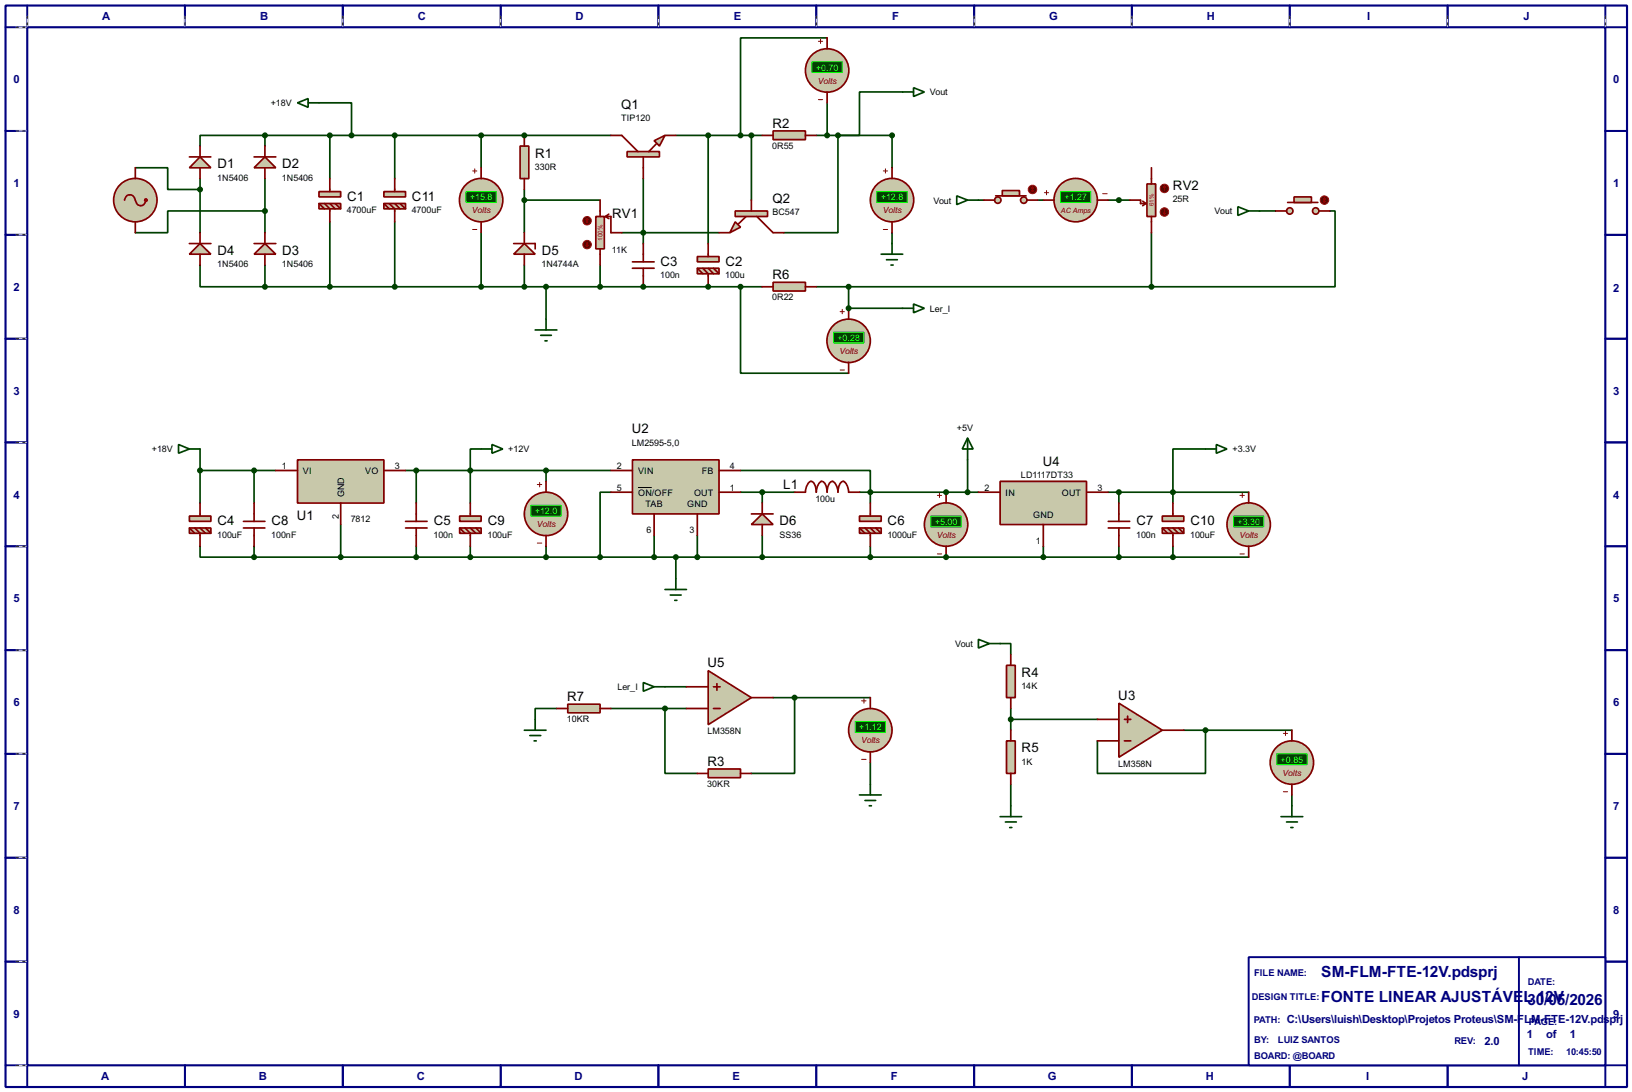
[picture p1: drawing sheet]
<svg xmlns="http://www.w3.org/2000/svg" width="383mm" height="256mm" viewBox="0 0 383 256" stroke-linecap="round" stroke-linejoin="round" font-family="sans-serif">
<path d="M1.3 1.3h381v254h-381zM6.4 6.4h370.8v243.8h-370.8z" fill="none" stroke="#000080" stroke-width=".5"/>
<g fill="none" stroke="#000080" stroke-width=".45">
<path d="M6.4 1.3v5.1h-5.1M43.5 1.3v5.1M80.6 1.3v5.1M117.7 1.3v5.1M154.7 1.3v5.1M191.8 1.3v5.1M228.9 1.3v5.1M266 1.3v5.1M303.1 1.3v5.1M340.2 1.3v5.1M377.2 1.3v5.1h5.1M1.3 30.8h5.1"/>
<path d="M377.2 30.8h5.1M1.3 55.2h5.1M377.2 55.2h5.1M1.3 79.6h5.1M377.2 79.6h5.1M1.3 103.9h5.1M377.2 103.9h5.1M1.3 128.3h5.1M377.2 128.3h5.1M1.3 152.7h5.1M377.2 152.7h5.1M1.3 177.1h5.1"/>
<path d="M377.2 177.1h5.1M1.3 201.5h5.1M377.2 201.5h5.1M1.3 225.9h5.1M377.2 225.9h5.1M1.3 250.2h5.1v5.1M43.5 250.2v5.1M80.6 250.2v5.1M117.7 250.2v5.1M154.7 250.2v5.1M191.8 250.2v5.1M228.9 250.2v5.1"/>
<path d="M266 250.2v5.1M303.1 250.2v5.1M340.2 250.2v5.1M382.3 250.2h-5.1v5.1"/>
</g>
<g fill="none" stroke="#fff" stroke-width=".23">
<path d="M3.9 6.4h2.3M6.4 3.9v2.3M43.5 3.9v2.3M80.6 3.9v2.3M117.7 3.9v2.3M154.7 3.9v2.3M191.8 3.9v2.3M228.9 3.9v2.3M266 3.9v2.3M303.1 3.9v2.3M340.2 3.9v2.3M377.2 3.9v2.3"/>
<path d="M3.9 30.8h2.3M3.9 55.2h2.3M3.9 79.6h2.3M3.9 103.9h2.3M3.9 128.3h2.3M3.9 152.7h2.3M3.9 177.1h2.3M3.9 201.5h2.3M3.9 225.9h2.3M3.9 250.2h2.3"/>
</g>
<g fill="none" stroke="#000" stroke-width=".23" stroke-dasharray=".5 1">
<path d="M3.9 6.4h2.3M6.4 3.9v2.3M43.5 3.9v2.3M80.6 3.9v2.3M117.7 3.9v2.3M154.7 3.9v2.3M191.8 3.9v2.3M228.9 3.9v2.3M266 3.9v2.3M303.1 3.9v2.3M340.2 3.9v2.3M377.2 3.9v2.3"/>
<path d="M3.9 30.8h2.3M3.9 55.2h2.3M3.9 79.6h2.3M3.9 103.9h2.3M3.9 128.3h2.3M3.9 152.7h2.3M3.9 177.1h2.3M3.9 201.5h2.3M3.9 225.9h2.3M3.9 250.2h2.3"/>
</g>
<path d="M293.4 224.8h83.8v25.4h-83.8z" fill="#fff" stroke="#000080" stroke-width=".45"/>
<path d="M356.9 224.8v25.4" fill="none" stroke="#000080" stroke-width=".45"/>
<path d="M151.2 54.7v2.5" fill="none" stroke="#004000" stroke-width=".4"/>
<circle cx="151.2" cy="67.4" r=".2" fill="#004000"/>
<g fill="none" stroke="#004000" stroke-width=".4">
<path d="M31.8 39.4h7.6v5.1h7.6M62.3 31.8h-15.3v2.5M62.3 31.8v2.5M75 24.2h7.6v7.6h-20.3M77.5 31.8v10.2M166.4 31.8v25.4M176.6 31.8v15.2M196.9 31.8v22.9h-12.7M47 42v12.7M62.3 49.6h-22.9v5.1h-7.6M62.3 42v12.7M141 47h-17.8v7.7"/>
<path d="M146.1 54.7h22.9M47 62.3v5.1h15.3v-5.1M123.2 62.3v5.1h28M128.3 67.4v7.6M141 62.3v5.1"/>
</g>
<circle cx="166.4" cy="67.4" r=".2" fill="#004000"/>
<path d="M176.6 31.8h2.5M123.2 44.5v2.5M151.2 67.4h15.2" fill="none" stroke="#004000" stroke-width=".4"/>
<circle cx="123.2" cy="31.8" r=".2" fill="#004000"/>
<g fill="none" stroke="#004000" stroke-width=".4">
<path d="M82.6 31.8h61M92.8 31.8v10.2M113.1 31.8v7.6M158.8 31.8h7.6M212.1 21.6h-10.1v10.2h-5.1h12.7v7.6M77.5 52.1v15.3M92.8 52.1v15.3M113.1 54.7v12.7M151.2 42v12.7M209.6 54.7v2.5M229.9 47h1.3M243.9 47h1.3"/>
<path d="M260.4 47h5.1M270.6 54.7v12.7M296 49.6h3.8M312.5 49.6h1.2v17.8h-43.1M62.3 67.4h60.9M166.4 67.4h12.7M174 67.4v20.3h25.4M191.8 67.4h78.8M47 110.5h17.8M47 105.5v12.7M59.7 110.5v7.7M95.3 110.5h48.3"/>
<path d="M97.8 110.5v7.7M113.1 105.5h-2.6v12.7M128.3 110.5v2.6M143.6 115.6h-2.6v15.3M174 110.5h30.5v5.1M174 115.6h12.7M202 115.6h2.5M204.5 115.6v2.6M47 128.3v2.6h12.7M59.7 128.3v2.6M80.1 123.2v7.7M97.8 128.3v2.6"/>
<path d="M110.5 128.3v2.6M128.3 128.3v2.6M153.7 125.8v5.1h-94M163.9 125.8v5.1h58.4M204.5 128.3v2.6"/>
</g>
<circle cx="222.3" cy="130.9" r=".2" fill="#004000"/>
<path d="M204.5 115.6h17.8" fill="none" stroke="#004000" stroke-width=".4"/>
<circle cx="222.3" cy="115.6" r=".2" fill="#004000"/>
<path d="M199.4 67.4v5M179.1 115.6v2.6M153.7 130.9h10.2M158.8 130.9v5M179.1 125.8v5.1" fill="none" stroke="#004000" stroke-width=".4"/>
<circle cx="199.4" cy="72.4" r=".2" fill="#004000"/>
<g fill="none" stroke="#004000" stroke-width=".4">
<path d="M194.4 8.9h-20.4v22.9M166.4 31.8h10.2M191.8 31.8h5.1M194.4 24.2v7.6M199.4 72.4h12.7M222.3 115.6h7.6M227.4 108v7.6M260.4 115.6h33M262.9 115.6v2.6M283.3 105.5h-7.7v12.7M222.3 130.9h71.1M245.2 128.3v2.6"/>
<path d="M262.9 128.3v2.6M275.6 128.3v2.6M235 151.2h2.5v2.5M130.9 166.4h-5.1v2.6M143.6 166.4h17.7M156.3 166.4v15.3h7.6M156.3 161.3h5M181.7 163.9h22.8M186.7 163.9v17.8h-10.1M204.5 179.1v5.1M237.5 166.4v5.1M237.5 169h20.4"/>
<path d="M278.2 171.5h25.4M283.3 171.5v10.2h-25.4v-7.7M237.5 184.2v5.1M303.6 186.7v2.6"/>
</g>
<g fill="#c8c8aa" stroke="#800000" stroke-width=".4">
<path d="M75 45h5.1v1.3h-5.1z"/>
<path d="M75 47.8h5.1v1.3h-5.1z"/>
</g>
<path d="M75 47.8l1.3 1.3M76.3 47.8l1.2 1.3v3M77.5 42v3M77.5 47.8l1.3 1.3M78.8 47.8l1.3 1.3" fill="none" stroke="#800000" stroke-width=".4"/>
<g fill="#004000" stroke="#004000" stroke-width=".4">
<circle cx="123.2" cy="67.4" r=".5"/>
<circle cx="123.2" cy="47" r=".5"/>
</g>
<g fill="#c8c8aa" stroke="#800000" stroke-width=".4">
<path d="M163.9 60.3h5.1v1.2h-5.1z"/>
<path d="M163.9 63h5.1v1.3h-5.1z"/>
</g>
<path d="M151.2 57.2v4.3M166.4 57.2v3.1M148.6 63h5.1M148.6 61.5h5.1M151.2 63v4.4M163.9 63l1.3 1.3M165.2 63l1.2 1.3v3.1M166.4 63l1.3 1.3M167.7 63l1.3 1.3" fill="none" stroke="#800000" stroke-width=".4"/>
<g fill="#004000" stroke="#004000" stroke-width=".4">
<circle cx="151.1" cy="54.7" r=".5"/>
<circle cx="151.1" cy="67.4" r=".5"/>
</g>
<circle cx="31.8" cy="47" r="5.1" fill="#c8c8aa" stroke="#800000" stroke-width=".4"/>
<g fill="#c8c8aa">
<circle cx="33.8" cy="48.1" r=".5"/>
<circle cx="33.3" cy="48.3" r=".5"/>
<circle cx="32.8" cy="48.3" r=".5"/>
<circle cx="32.3" cy="48.1" r=".5"/>
<circle cx="31.8" cy="47" r=".5"/>
<circle cx="31.2" cy="46" r=".5"/>
<circle cx="30.7" cy="45.8" r=".5"/>
<circle cx="30.2" cy="45.8" r=".5"/>
<circle cx="29.7" cy="46" r=".5"/>
<circle cx="29.2" cy="47" r=".5"/>
</g>
<path d="M31.8 47a1.25 1.25 0 0 0 1.3 1.3 1.25 1.25 0 0 0 1.2-1.3" fill="none" stroke="#800000" stroke-width=".4"/>
<circle cx="34.3" cy="47" r=".5" fill="#f00"/>
<g fill="#c8c8aa">
<circle cx="29.7" cy="46" r=".5"/>
<circle cx="30.2" cy="45.8" r=".5"/>
<circle cx="30.7" cy="45.8" r=".5"/>
</g>
<path d="M31.8 39.4v2.6M29.3 47a1.28 1.28 0 0 1 1.2-1.3 1.28 1.28 0 0 1 1.3 1.3M31.8 52.1v2.6" fill="none" stroke="#800000" stroke-width=".4"/>
<path d="M125.8 77.5h5.1M127.1 78.8h2.5M128.3 75v2.5M128.1 80.1h.5" fill="none" stroke="#004000" stroke-width=".4"/>
<circle cx="128.3" cy="67.4" r=".5" fill="#004000" stroke="#004000" stroke-width=".4"/>
<circle cx="209.6" cy="47" r="5.1" fill="#c8c8aa" stroke="#800000" stroke-width=".4"/>
<path d="M208.1 39.7v1M207.6 40.2h1M207.6 53.9h1" fill="none" stroke="#800000" stroke-width=".23"/>
<path d="M206 45h7.2v2.6h-7.2z" fill="#004000" stroke="#0f0" stroke-width=".23"/>
<path d="M209.6 39.4v2.6M209.6 52.1v2.6" fill="none" stroke="#800000" stroke-width=".4"/>
<path d="M140 50.9h2v7.6h-2z" fill="#c8c8aa" stroke="#800000" stroke-width=".4"/>
<path d="M141 47v3.9M141 58.5v3.8M142.3 50.9l.8 .5M142.3 50.9h1.3v3.8h2.5M143.1 50.3l-.8 .6" fill="none" stroke="#800000" stroke-width=".4"/>
<circle cx="137.9" cy="51.9" r="1" fill="#400000" stroke="#f00" stroke-width=".23"/>
<path d="M138 51.4l-.3 .2M138 51.4l.2 .2M138 51.4v1" fill="none" stroke="#f00" stroke-width=".23"/>
<circle cx="137.9" cy="57.5" r="1" fill="#400000" stroke="#f00" stroke-width=".23"/>
<path d="M137.7 57.7l.3 .3M138 57v1M138.2 57.7l-.2 .3" fill="none" stroke="#f00" stroke-width=".23"/>
<g fill="#004000" stroke="#004000" stroke-width=".4">
<circle cx="141" cy="67.4" r=".5"/>
<circle cx="196.9" cy="31.8" r=".5"/>
</g>
<path d="M47 36.9l2.6 2.5h-5.1z" fill="#c8c8aa" stroke="#800000" stroke-width=".4"/>
<path d="M44.5 36.9h5.1M47 34.3v2.6M47 39.4v2.6" fill="none" stroke="#800000" stroke-width=".4"/>
<circle cx="47" cy="44.5" r=".5" fill="#004000" stroke="#004000" stroke-width=".4"/>
<path d="M62.3 36.9l2.5 2.5h-5.1z" fill="#c8c8aa" stroke="#800000" stroke-width=".4"/>
<path d="M59.7 36.9h5.1M62.3 34.3v2.6M62.3 39.4v2.6" fill="none" stroke="#800000" stroke-width=".4"/>
<path d="M59.7 59.7l2.6-2.5 2.5 2.5z" fill="#c8c8aa" stroke="#800000" stroke-width=".4"/>
<path d="M59.7 57.2h5.1M62.3 54.7v2.5M62.3 59.7v2.6" fill="none" stroke="#800000" stroke-width=".4"/>
<path d="M47 57.2l2.6 2.5h-5.1z" fill="#c8c8aa" stroke="#800000" stroke-width=".4"/>
<path d="M44.5 57.2h5.1M47 54.7v2.5M47 59.7v2.6" fill="none" stroke="#800000" stroke-width=".4"/>
<g fill="#004000" stroke="#004000" stroke-width=".4">
<circle cx="62.2" cy="67.4" r=".5"/>
<circle cx="62.2" cy="49.6" r=".5"/>
<circle cx="62.2" cy="31.8" r=".5"/>
</g>
<path d="M123.2 57.2l2.6 2.5h-5.1z" fill="#c8c8aa" stroke="#800000" stroke-width=".4"/>
<path d="M120.7 57.2h5.1v1.3M123.2 54.7v2.5M123.2 59.7v2.6" fill="none" stroke="#800000" stroke-width=".4"/>
<path d="M172.8 52.1l1.2 1.3-2.5 1.3z" fill="#c8c8aa" stroke="#800000" stroke-width=".4"/>
<path d="M172.8 49.6h7.6v1.3h-7.6z" fill="#c8c8aa" stroke="#800000" stroke-width=".4"/>
<path d="M169 54.7h2.5M175.3 50.9l-1.8 1.7M176.6 47v2.6M177.9 50.9l3.8 3.8h2.5" fill="none" stroke="#800000" stroke-width=".4"/>
<g fill="#004000" stroke="#004000" stroke-width=".4">
<circle cx="176.5" cy="31.8" r=".5"/>
<circle cx="166.4" cy="31.8" r=".5"/>
<circle cx="77.5" cy="31.8" r=".5"/>
<circle cx="82.6" cy="31.8" r=".5"/>
<circle cx="166.4" cy="67.4" r=".5"/>
</g>
<path d="M69.9 24.2l2.5-1v2zM72.4 24.2h2.6" fill="none" stroke="#004000" stroke-width=".4"/>
<path d="M181.7 30.8h7.6v2h-7.6z" fill="#c8c8aa" stroke="#800000" stroke-width=".4"/>
<path d="M179.1 31.8h2.6M189.3 31.8h2.5" fill="none" stroke="#800000" stroke-width=".4"/>
<path d="M122.2 34.3h2.1v7.7h-2.1z" fill="#c8c8aa" stroke="#800000" stroke-width=".4"/>
<path d="M123.2 31.8v2.5M123.2 42v2.5" fill="none" stroke="#800000" stroke-width=".4"/>
<g fill="#004000" stroke="#004000" stroke-width=".4">
<circle cx="123.2" cy="31.8" r=".5"/>
<circle cx="77.5" cy="67.4" r=".5"/>
</g>
<path d="M212.1 21.6h2.6M214.7 20.6l2.5 1-2.5 1.1z" fill="none" stroke="#004000" stroke-width=".4"/>
<circle cx="128.3" cy="120.7" r="5.1" fill="#c8c8aa" stroke="#800000" stroke-width=".4"/>
<path d="M126.3 113.8h1M126.8 113.3v1.1M126.3 127.6h1" fill="none" stroke="#800000" stroke-width=".23"/>
<path d="M124.8 118.7h7.1v2.5h-7.1z" fill="#004000" stroke="#0f0" stroke-width=".23"/>
<path d="M128.3 113.1v2.5M128.3 125.8v2.5" fill="none" stroke="#800000" stroke-width=".4"/>
<g fill="#004000" stroke="#004000" stroke-width=".4">
<circle cx="59.7" cy="110.5" r=".5"/>
<circle cx="47" cy="110.5" r=".5"/>
<circle cx="80" cy="130.9" r=".5"/>
</g>
<g fill="#c8c8aa" stroke="#800000" stroke-width=".4">
<path d="M44.5 121.2h5.1v1.3h-5.1z"/>
<path d="M44.5 124h5.1v1.3h-5.1z"/>
</g>
<g fill="none" stroke="#800000" stroke-width=".4">
<path d="M47 118.2v3M59.7 118.2v4.3M97.8 118.2v4.3M44.5 124l1.3 1.3M45.8 124l1.2 1.3v3M47 124l1.3 1.3M48.3 124l1.3 1.3M57.2 124h5.1M57.2 122.5h5.1M59.7 124v4.3M95.3 124h5.1M95.3 122.5h5.1"/>
<path d="M97.8 124v4.3"/>
</g>
<circle cx="97.8" cy="110.5" r=".5" fill="#004000" stroke="#004000" stroke-width=".4"/>
<path d="M42 104.4l2.5 1.1-2.5 1zM44.5 105.5h2.5M113.1 105.5h2.5M115.6 104.4l2.6 1.1-2.6 1z" fill="none" stroke="#004000" stroke-width=".4"/>
<g fill="#c8c8aa" stroke="#800000" stroke-width=".4">
<path d="M108 121.2h5.1v1.3h-5.1z"/>
<path d="M108 124h5.1v1.3h-5.1z"/>
</g>
<path d="M110.5 118.2v3M108 124l1.3 1.3M109.3 124l1.2 1.3v3M110.5 124l1.3 1.3M111.8 124l1.3 1.3" fill="none" stroke="#800000" stroke-width=".4"/>
<g fill="#004000" stroke="#004000" stroke-width=".4">
<circle cx="59.7" cy="130.9" r=".5"/>
<circle cx="97.8" cy="130.9" r=".5"/>
<circle cx="110.5" cy="110.5" r=".5"/>
<circle cx="110.5" cy="130.9" r=".5"/>
</g>
<path d="M269.5 43.2h2.1v7.7h-2.1z" fill="#c8c8aa" stroke="#800000" stroke-width=".4"/>
<path d="M270.6 39.4v3.8M265.5 47h2.5v.8h1.3M268.5 47.3l.8 .5M269.3 47.8l-.8 .5M270.6 50.9v3.8" fill="none" stroke="#800000" stroke-width=".4"/>
<circle cx="273.6" cy="49.8" r="1" fill="#400000" stroke="#f00" stroke-width=".23"/>
<path d="M273.4 50.1l.2 .2M273.6 49.3v1M273.9 50.1l-.3 .2" fill="none" stroke="#f00" stroke-width=".23"/>
<circle cx="273.6" cy="44.3" r="1" fill="#400000" stroke="#f00" stroke-width=".23"/>
<path d="M273.6 43.7l.3 .3M273.6 43.7l-.2 .3M273.6 43.7v1.1" fill="none" stroke="#f00" stroke-width=".23"/>
<circle cx="252.7" cy="47" r="5.1" fill="#c8c8aa" stroke="#800000" stroke-width=".4"/>
<path d="M245.4 45.3h1M245.9 44.8v1M259.1 45.5h1.1" fill="none" stroke="#800000" stroke-width=".23"/>
<path d="M249.2 45h7.1v2.6h-7.1z" fill="#004000" stroke="#0f0" stroke-width=".23"/>
<path d="M245.2 47h2.5M257.9 47h2.5" fill="none" stroke="#800000" stroke-width=".4"/>
<path d="M224.8 46l2.6 1-2.6 1.1zM227.4 47h2.5M290.9 48.6l2.5 1-2.5 1zM293.4 49.6h2.6" fill="none" stroke="#004000" stroke-width=".4"/>
<g fill="#c8c8aa" stroke="#800000" stroke-width=".4">
<circle cx="309.1" cy="49.6" r=".75"/>
<circle cx="303" cy="49.6" r=".75"/>
</g>
<path d="M302.6 47.6h7.1" fill="none" stroke="#800000" stroke-width=".4"/>
<path d="M304.1 46.3h4.1v1.3h-4.1z" fill="#c8c8aa" stroke="#800000" stroke-width=".4"/>
<path d="M299.8 49.6h2.5M309.9 49.6h2.6" fill="none" stroke="#800000" stroke-width=".4"/>
<circle cx="311.2" cy="47" r="1" fill="#400000" stroke="#f00" stroke-width=".23"/>
<path d="M311 47.3l.2 .3M311.2 46.5v1.1M311.2 46.5l-.2 .3M311.2 46.5l.3 .3M311.5 47.3l-.3 .3" fill="none" stroke="#f00" stroke-width=".23"/>
<path d="M153.7 33.1l2.6-1.3-1.3 2.5z" fill="#c8c8aa" stroke="#800000" stroke-width=".4"/>
<path d="M147.4 35.6h7.6v1.3h-7.6z" fill="#c8c8aa" stroke="#800000" stroke-width=".4"/>
<path d="M143.6 31.8h2.5l3.8 3.8M151.2 36.9v5.1M154.2 33.8l-1.7 1.8M156.3 31.8h2.5" fill="none" stroke="#800000" stroke-width=".4"/>
<g fill="#c8c8aa" stroke="#800000" stroke-width=".4">
<circle cx="240.5" cy="47" r=".75"/>
<circle cx="234.4" cy="47" r=".75"/>
</g>
<path d="M234 46h7.1" fill="none" stroke="#800000" stroke-width=".4"/>
<path d="M235.5 44.8h4.1v1.2h-4.1z" fill="#c8c8aa" stroke="#800000" stroke-width=".4"/>
<path d="M231.2 47h2.5M241.4 47h2.5" fill="none" stroke="#800000" stroke-width=".4"/>
<circle cx="242.6" cy="44.5" r="1" fill="#400000" stroke="#f00" stroke-width=".23"/>
<path d="M242.4 44.8l.2 .2M242.6 44v1M242.6 44l-.2 .3M242.6 44l.3 .3M242.9 44.8l-.3 .2" fill="none" stroke="#f00" stroke-width=".23"/>
<path d="M181.7 66.3h7.6v2.1h-7.6z" fill="#c8c8aa" stroke="#800000" stroke-width=".4"/>
<path d="M179.1 67.4h2.6M189.3 67.4h2.5" fill="none" stroke="#800000" stroke-width=".4"/>
<circle cx="199.4" cy="80.1" r="5.1" fill="#c8c8aa" stroke="#800000" stroke-width=".4"/>
<path d="M197.4 73.2h1M197.9 72.7v1M197.4 86.9h1" fill="none" stroke="#800000" stroke-width=".23"/>
<path d="M195.9 78h7.1v2.6h-7.1z" fill="#004000" stroke="#0f0" stroke-width=".23"/>
<path d="M199.4 72.4v2.6M199.4 85.1v2.6" fill="none" stroke="#800000" stroke-width=".4"/>
<g fill="#004000" stroke="#004000" stroke-width=".4">
<circle cx="174" cy="67.4" r=".5"/>
<circle cx="262.9" cy="47" r=".5"/>
<circle cx="209.6" cy="31.8" r=".5"/>
<circle cx="199.4" cy="67.4" r=".5"/>
<circle cx="270.5" cy="67.4" r=".5"/>
</g>
<path d="M207.1 59.7h5M209.6 57.2v2.5M208.3 61h2.6M209.4 62.3h.5" fill="none" stroke="#004000" stroke-width=".4"/>
<circle cx="113" cy="47" r="5.1" fill="#c8c8aa" stroke="#800000" stroke-width=".4"/>
<path d="M111.6 39.7v1M111.1 40.2h1M111.1 53.9h1" fill="none" stroke="#800000" stroke-width=".23"/>
<path d="M109.5 45h7.1v2.6h-7.1z" fill="#004000" stroke="#0f0" stroke-width=".23"/>
<path d="M113.1 39.4v2.6M113.1 52.1v2.6" fill="none" stroke="#800000" stroke-width=".4"/>
<g fill="#004000" stroke="#004000" stroke-width=".4">
<circle cx="113" cy="31.8" r=".5"/>
<circle cx="113" cy="67.4" r=".5"/>
</g>
<g fill="#c8c8aa" stroke="#800000" stroke-width=".4">
<path d="M90.2 45h5.1v1.3h-5.1z"/>
<path d="M90.2 47.8h5.1v1.3h-5.1z"/>
</g>
<path d="M90.2 47.8l1.3 1.3M91.5 47.8l1.3 1.3v3M92.8 42v3M92.8 47.8l1.2 1.3M94 47.8l1.3 1.3" fill="none" stroke="#800000" stroke-width=".4"/>
<g fill="#004000" stroke="#004000" stroke-width=".4">
<circle cx="92.7" cy="31.8" r=".5"/>
<circle cx="92.7" cy="67.4" r=".5"/>
</g>
<path d="M69.9 108h20.3v10.2h-20.3z" fill="#c8c8aa" stroke="#800000" stroke-width=".4"/>
<path d="M64.8 110.5h5.1M80.1 118.2v5M90.2 110.5h5.1" fill="none" stroke="#800000" stroke-width=".4"/>
<path d="M148.6 108h20.4v12.7h-20.4z" fill="#c8c8aa" stroke="#800000" stroke-width=".4"/>
<path d="M143.6 110.5h5M143.6 115.6h5M169 110.5h5M169 115.6h5M186.7 115.6h2.6a2.67 2.67 0 0 1 1.3-2.5 2.35 2.35 0 0 1 1.2 2.5l.2-1.2a1.82 1.82 0 0 1 1.1-1.3 2.31 2.31 0 0 1 1.3 2.5v-.6a2.08 2.08 0 0 1 1.2-1.9 2.76 2.76 0 0 1 1.3 2.5v-.6a2.08 2.08 0 0 1 1.3-1.9 2.75 2.75 0 0 1 1.2 2.5h2.6M153.7 120.7v5.1M163.9 120.7v5.1" fill="none" stroke="#800000" stroke-width=".4"/>
<path d="M149.9 114.5h3.3" fill="none" stroke="#000" stroke-width=".23"/>
<g fill="#004000" stroke="#004000" stroke-width=".4">
<circle cx="128.3" cy="110.5" r=".5"/>
<circle cx="153.7" cy="130.9" r=".5"/>
<circle cx="141" cy="130.9" r=".5"/>
<circle cx="128.3" cy="130.9" r=".5"/>
<circle cx="163.8" cy="130.9" r=".5"/>
<circle cx="179.1" cy="115.6" r=".5"/>
</g>
<g fill="#c8c8aa" stroke="#800000" stroke-width=".4">
<path d="M202 121.2h5.1v1.3h-5.1z"/>
<path d="M202 124h5.1v1.3h-5.1z"/>
</g>
<path d="M204.5 118.2v3M202 124l1.3 1.3M203.3 124l1.2 1.3v3M204.5 124l1.3 1.3M205.8 124l1.3 1.3" fill="none" stroke="#800000" stroke-width=".4"/>
<g fill="#004000" stroke="#004000" stroke-width=".4">
<circle cx="179.1" cy="130.9" r=".5"/>
<circle cx="204.5" cy="115.6" r=".5"/>
</g>
<circle cx="222.3" cy="123.2" r="5.1" fill="#c8c8aa" stroke="#800000" stroke-width=".4"/>
<path d="M220.3 116.4h1M220.8 115.9v1M220.3 130.1h1" fill="none" stroke="#800000" stroke-width=".23"/>
<path d="M218.7 121.2h7.2v2.6h-7.2z" fill="#004000" stroke="#0f0" stroke-width=".23"/>
<path d="M222.3 115.6v2.6M222.3 128.3v2.6" fill="none" stroke="#800000" stroke-width=".4"/>
<g fill="#004000" stroke="#004000" stroke-width=".4">
<circle cx="204.5" cy="130.9" r=".5"/>
<circle cx="222.3" cy="130.9" r=".5"/>
<circle cx="222.3" cy="115.6" r=".5"/>
<circle cx="158.8" cy="130.9" r=".5"/>
</g>
<path d="M156.3 138.5h5M157.5 139.8h2.6M158.8 135.9v2.6M158.6 141h.5" fill="none" stroke="#004000" stroke-width=".4"/>
<path d="M176.6 123.2l2.5-2.5 2.6 2.5z" fill="#c8c8aa" stroke="#800000" stroke-width=".4"/>
<path d="M179.1 118.2v2.5M176.6 120.7h5.1M179.1 123.2v2.6" fill="none" stroke="#800000" stroke-width=".4"/>
<path d="M212.1 72.4h2.6M214.7 71.4l2.5 1-2.5 1.1z" fill="none" stroke="#004000" stroke-width=".4"/>
<circle cx="199.4" cy="72.4" r=".5" fill="#004000" stroke="#004000" stroke-width=".4"/>
<path d="M235 113.1h20.3v10.1h-20.3z" fill="#c8c8aa" stroke="#800000" stroke-width=".4"/>
<path d="M229.9 115.6h5.1M255.3 115.6h5.1M262.9 118.2v4.3M245.2 123.2v5.1M260.4 124h5.1M260.4 122.5h5.1M262.9 124v4.3" fill="none" stroke="#800000" stroke-width=".4"/>
<g fill="#c8c8aa" stroke="#800000" stroke-width=".4">
<path d="M273.1 121.2h5.1v1.3h-5.1z"/>
<path d="M273.1 124h5.1v1.3h-5.1z"/>
</g>
<path d="M275.6 118.2v3M273.1 124l1.3 1.3M274.4 124l1.2 1.3v3M275.6 124l1.3 1.3M276.9 124l1.3 1.3" fill="none" stroke="#800000" stroke-width=".4"/>
<g fill="#004000" stroke="#004000" stroke-width=".4">
<circle cx="262.9" cy="115.6" r=".5"/>
<circle cx="245.1" cy="130.9" r=".5"/>
<circle cx="262.9" cy="130.9" r=".5"/>
</g>
<circle cx="293.4" cy="123.2" r="5.1" fill="#c8c8aa" stroke="#800000" stroke-width=".4"/>
<path d="M291.4 116.4h1M291.9 115.9v1M291.4 130.1h1" fill="none" stroke="#800000" stroke-width=".23"/>
<path d="M289.9 121.2h7.1v2.6h-7.1z" fill="#004000" stroke="#0f0" stroke-width=".23"/>
<path d="M293.4 115.6v2.6M293.4 128.3v2.6" fill="none" stroke="#800000" stroke-width=".4"/>
<g fill="#004000" stroke="#004000" stroke-width=".4">
<circle cx="275.6" cy="115.6" r=".5"/>
<circle cx="275.6" cy="130.9" r=".5"/>
</g>
<path d="M283.3 105.5h2.5M285.8 104.4l2.5 1.1-2.5 1z" fill="none" stroke="#004000" stroke-width=".4"/>
<path d="M236.5 156.3h2.1v7.6h-2.1z" fill="#c8c8aa" stroke="#800000" stroke-width=".4"/>
<path d="M237.5 153.7v2.6M237.5 163.9v2.5" fill="none" stroke="#800000" stroke-width=".4"/>
<path d="M236.5 174h2.1v7.7h-2.1z" fill="#c8c8aa" stroke="#800000" stroke-width=".4"/>
<path d="M237.5 171.5v2.5M237.5 181.7v2.5" fill="none" stroke="#800000" stroke-width=".4"/>
<path d="M229.9 150.2l2.6 1-2.6 1zM232.5 151.2h2.5M235 191.8h5.1M236.3 193.1h2.5M237.3 194.4h.5M237.5 189.3v2.5" fill="none" stroke="#004000" stroke-width=".4"/>
<circle cx="237.5" cy="169" r=".5" fill="#004000" stroke="#004000" stroke-width=".4"/>
<circle cx="303.5" cy="179.1" r="5.1" fill="#c8c8aa" stroke="#800000" stroke-width=".4"/>
<path d="M301.6 172.3h1M302.1 171.8v1M301.6 186h1" fill="none" stroke="#800000" stroke-width=".23"/>
<path d="M300 177.1h7.1v2.5h-7.1z" fill="#004000" stroke="#0f0" stroke-width=".23"/>
<path d="M303.6 171.5v2.5M303.6 184.2v2.5" fill="none" stroke="#800000" stroke-width=".4"/>
<path d="M166.4 180.6h7.6v2.1h-7.6z" fill="#c8c8aa" stroke="#800000" stroke-width=".4"/>
<path d="M163.9 181.7h2.5M174 181.7h2.6" fill="none" stroke="#800000" stroke-width=".4"/>
<path d="M133.4 165.4h7.6v2h-7.6z" fill="#c8c8aa" stroke="#800000" stroke-width=".4"/>
<path d="M130.9 166.4h2.5M141 166.4h2.6" fill="none" stroke="#800000" stroke-width=".4"/>
<path d="M123.2 171.5h5.1M124.5 172.8h2.6M125.5 174h.5M125.8 169v2.5M301 191.8h5.1M302.3 193.1h2.6M303.3 194.4h.5M303.6 189.3v2.5" fill="none" stroke="#004000" stroke-width=".4"/>
<circle cx="204.5" cy="171.5" r="5.1" fill="#c8c8aa" stroke="#800000" stroke-width=".4"/>
<path d="M202.5 164.6h1M202.5 178.4h1M203 164.1v1.1" fill="none" stroke="#800000" stroke-width=".23"/>
<path d="M201 169.5h7.1v2.5h-7.1z" fill="#004000" stroke="#0f0" stroke-width=".23"/>
<path d="M204.5 163.9v2.5M204.5 176.6v2.5" fill="none" stroke="#800000" stroke-width=".4"/>
<g fill="#004000" stroke="#004000" stroke-width=".4">
<circle cx="186.7" cy="163.9" r=".5"/>
<circle cx="156.2" cy="166.4" r=".5"/>
</g>
<path d="M151.2 160.3l2.5 1-2.5 1.1zM153.7 161.3h2.6M202 186.7h5.1M203.3 188h2.5M204.3 189.3h.5M204.5 184.2v2.5" fill="none" stroke="#004000" stroke-width=".4"/>
<path d="M166.4 157.5l10.2 6.4-10.2 6.3z" fill="#c8c8aa" stroke="#800000" stroke-width=".4"/>
<path d="M161.3 166.4h5.1M161.3 161.3h5.1M167.7 166.4h1.5M167.7 161.3h1.5M168.5 160.6v1.5M176.6 163.9h5.1" fill="none" stroke="#800000" stroke-width=".4"/>
<path d="M262.9 165.2l10.2 6.3-10.2 6.4z" fill="#c8c8aa" stroke="#800000" stroke-width=".4"/>
<path d="M257.9 174h5M257.9 169h5M264.2 174h1.5M264.2 169h1.5M265 168.2v1.5M273.1 171.5h5.1" fill="none" stroke="#800000" stroke-width=".4"/>
<g fill="#004000" stroke="#004000" stroke-width=".4">
<circle cx="283.2" cy="171.5" r=".5"/>
<circle cx="227.3" cy="115.6" r=".5"/>
</g>
<path d="M227.4 102.9l1.3 2.6h-2.6zM227.4 102.9v5.1" fill="none" stroke="#004000" stroke-width=".4"/>
<circle cx="194.3" cy="16.6" r="5.1" fill="#c8c8aa" stroke="#800000" stroke-width=".4"/>
<path d="M192.3 9.7h1M192.8 9.2v1M192.3 23.4h1" fill="none" stroke="#800000" stroke-width=".23"/>
<path d="M190.8 14.5h7.1v2.6h-7.1z" fill="#004000" stroke="#0f0" stroke-width=".23"/>
<path d="M194.4 8.9v2.6M194.4 21.6v2.6" fill="none" stroke="#800000" stroke-width=".4"/>
<g fill="#004000" stroke="#004000" stroke-width=".4">
<circle cx="194.3" cy="31.8" r=".5"/>
<circle cx="174" cy="31.8" r=".5"/>
</g>
<g font-size="4.1" fill="#000080">
<text x="310.5" y="229.5">SM-FLM-FTE-12V.pdsprj</text>
<text x="310.5" y="235.4">FONTE LINEAR AJUSTÁVE</text>
<text x="358" y="235.4">L301/20V5/2026</text>
</g>
<g font-size="3.5">
<text x="146" y="25.6">Q1</text>
<text x="181.5" y="30">R2</text>
<text x="51.1" y="39.5">D1</text>
<text x="66.3" y="39.5">D2</text>
<text x="125.8" y="37">R1</text>
<text x="81.6" y="47.2">C1</text>
<text x="96.8" y="47.2">C11</text>
<text x="181.5" y="47.6">Q2</text>
<text x="275.6" y="44.7">RV2</text>
<text x="143.8" y="51.3">RV1</text>
<text x="51.1" y="59.9">D4</text>
<text x="66.3" y="59.9">D3</text>
<text x="127.3" y="59.9">D5</text>
<text x="155.2" y="62.4">C3</text>
<text x="170.5" y="62.4">C2</text>
<text x="181.5" y="65.5">R6</text>
<text x="148.5" y="101.8">U2</text>
<text x="245" y="109.4">U4</text>
<text x="184.1" y="114.8">L1</text>
<text x="51.1" y="123.4">C4</text>
<text x="63.8" y="123.4">C8</text>
<text x="69.8" y="122.1">U1</text>
<text x="101.9" y="123.4">C5</text>
<text x="114.6" y="123.4">C9</text>
<text x="183.2" y="123.4">D6</text>
<text x="208.6" y="123.4">C6</text>
<text x="267" y="123.4">C7</text>
<text x="279.7" y="123.4">C10</text>
<text x="166.3" y="156.7">U5</text>
<text x="240.1" y="159">R4</text>
<text x="133.3" y="164.6">R7</text>
<text x="262.8" y="164.4">U3</text>
<text x="166.3" y="179.8">R3</text>
<text x="240.1" y="176.7">R5</text>
</g>
<g font-size="3" fill="#000080">
<text x="24" y="4.6">A</text>
<text x="61.1" y="4.6">B</text>
<text x="98.2" y="4.6">C</text>
<text x="135.2" y="4.6">D</text>
<text x="172.4" y="4.6">E</text>
<text x="209.6" y="4.6">F</text>
<text x="246.5" y="4.6">G</text>
<text x="283.6" y="4.6">H</text>
<text x="321.2" y="4.6">I</text>
<text x="358" y="4.6">J</text>
<text x="3.2" y="19.5">0</text>
<text x="379.1" y="19.5">0</text>
<text x="3.2" y="44">1</text>
<text x="379.1" y="44">1</text>
<text x="3.2" y="68.4">2</text>
<text x="379.1" y="68.6">2</text>
<text x="3.2" y="92.7">3</text>
<text x="379.1" y="92.7">3</text>
<text x="3.2" y="117.1">4</text>
<text x="379.1" y="117.1">4</text>
<text x="3.2" y="141.5">5</text>
<text x="379.1" y="141.5">5</text>
<text x="3.2" y="165.9">6</text>
<text x="379.1" y="165.9">6</text>
<text x="3.2" y="190.3">7</text>
<text x="379.1" y="190.3">7</text>
<text x="3.2" y="214.7">8</text>
<text x="379.1" y="214.7">8</text>
<text x="3.2" y="239.1">9</text>
<text x="379.1" y="239.1">9</text>
<text x="302.3" y="240.4">C:\Users\luish\Desktop\Projetos Proteus\SM-FLM-FTE-12V.pdsprj</text>
<text x="348.8" y="245.5">2.0</text>
<text x="358.8" y="243.9">1</text>
<text x="363.3" y="243.9">of</text>
<text x="368.9" y="243.9">1</text>
<text x="23.8" y="253.8">A</text>
<text x="60.8" y="253.8">B</text>
<text x="97.9" y="253.8">C</text>
<text x="135" y="253.8">D</text>
<text x="172.1" y="253.8">E</text>
<text x="209.3" y="253.8">F</text>
<text x="246.2" y="253.8">G</text>
<text x="283.3" y="253.8">H</text>
<text x="321" y="253.8">I</text>
<text x="357.7" y="253.8">J</text>
</g>
<g font-size="2.5" fill="#000080">
<text x="294.7" y="229.3">FILE NAME:</text>
<text x="359" y="231.3">DATE:</text>
<text x="294.1" y="234.9">DESIGN TITLE:</text>
<text x="294.6" y="240.2">PATH:</text>
<text x="294.7" y="245">BY:</text>
<text x="300.3" y="245">LUIZ SANTOS</text>
<text x="341.7" y="245.3">REV:</text>
<text x="359.2" y="240.7">PAGE:</text>
<text x="294.7" y="248.7">BOARD: @BOARD</text>
<text x="359" y="247.8">TIME:</text>
<text x="368" y="247.8">10:45:50</text>
</g>
<g font-size="2.4" fill="#0f0">
<text x="191.7" y="16.6">+0.70</text>
<text x="110.4" y="47.1">+15.8</text>
<text x="207" y="47.1">+12.8</text>
<text x="250.1" y="47.1">+1.27</text>
<text x="196.8" y="80.1">+0.28</text>
<text x="125.7" y="120.7">+12.0</text>
<text x="219.7" y="123.3">+5.00</text>
<text x="290.8" y="123.3">+3.30</text>
<text x="201.9" y="171.5">+1.12</text>
<text x="300.9" y="179.2">+0.85</text>
</g>
<g font-size="2.4">
<text x="218.5" y="22.4">Vout</text>
<text x="63.6" y="25">+18V</text>
<text x="145.9" y="28.5">TIP120</text>
<text x="181.5" y="35">0R55</text>
<text x="125.7" y="39.9">330R</text>
<text x="51.1" y="42.4">1N5406</text>
<text x="66.3" y="42.4">1N5406</text>
<text x="219.3" y="47.8">Vout</text>
<text x="275.6" y="47.6">25R</text>
<text x="81.5" y="50.1">4700uF</text>
<text x="96.8" y="50.1">4700uF</text>
<text x="181.5" y="50.5">BC547</text>
<text x="285.4" y="50.4">Vout</text>
<text x="143.8" y="59.4">11K</text>
<text x="51.1" y="62.8">1N5406</text>
<text x="66.3" y="62.8">1N5406</text>
<text x="127.3" y="62.8">1N4744A</text>
<text x="155.2" y="65.4">100n</text>
<text x="170.4" y="65.4">100u</text>
<text x="181.5" y="70.6">0R22</text>
<text x="218.5" y="73.2">Ler_I</text>
<text x="224.8" y="101.2">+5V</text>
<text x="35.7" y="106.3">+18V</text>
<text x="119.4" y="106.3">+12V</text>
<text x="148.4" y="104.7">LM2595-5,0</text>
<text x="289.6" y="106.3">+3.3V</text>
<text x="66.2" y="110.1">1</text>
<text x="71.2" y="111.3">VI</text>
<text x="85.8" y="111.3">VO</text>
<text x="92.8" y="110.1">3</text>
<text x="145" y="110.1">2</text>
<text x="149.9" y="111.3">VIN</text>
<text x="164.9" y="111.3">FB</text>
<text x="171.5" y="110.1">4</text>
<text x="239.9" y="112.3">LD1117DT33</text>
<text x="80.9" y="116.8" transform="rotate(-90 80.9 116.8)">GND</text>
<text x="145" y="115.2">5</text>
<text x="149.9" y="116.4">ON/OFF</text>
<text x="151.7" y="119">TAB</text>
<text x="161.5" y="119">GND</text>
<text x="163.1" y="116.4">OUT</text>
<text x="171.5" y="115.2">1</text>
<text x="191.6" y="117.8">100u</text>
<text x="231.3" y="115.2">2</text>
<text x="236.3" y="116.4">IN</text>
<text x="249.5" y="116.4">OUT</text>
<text x="257.9" y="115.2">3</text>
<text x="79.6" y="121.9" transform="rotate(-90 79.6 121.9)">2</text>
<text x="82.4" y="122.5">7812</text>
<text x="151.9" y="125.2">6</text>
<text x="162.1" y="125.2">3</text>
<text x="242.8" y="121.6">GND</text>
<text x="51.1" y="126.3">100uF</text>
<text x="63.8" y="126.3">100nF</text>
<text x="101.9" y="126.3">100n</text>
<text x="114.6" y="126.3">100uF</text>
<text x="183.1" y="126.3">SS36</text>
<text x="208.5" y="126.3">1000uF</text>
<text x="243.4" y="127.8">1</text>
<text x="267" y="126.3">100n</text>
<text x="279.7" y="126.3">100uF</text>
<text x="224.4" y="152">Vout</text>
<text x="240" y="161.9">14K</text>
<text x="145.1" y="162.1">Ler_I</text>
<text x="133.2" y="169.6">10KR</text>
<text x="166.2" y="172.4">LM358N</text>
<text x="240" y="179.7">1K</text>
<text x="166.2" y="184.9">30KR</text>
<text x="262.7" y="180.1">LM358N</text>
</g>
<g font-size="2.3" fill="#800000">
<text x="192.2" y="19.7">Volts</text>
<text x="110.9" y="50.1">Volts</text>
<text x="207.4" y="50.1">Volts</text>
<text x="197.2" y="83.2">Volts</text>
<text x="126.1" y="123.8">Volts</text>
<text x="220.1" y="126.3">Volts</text>
<text x="291.2" y="126.3">Volts</text>
<text x="202.3" y="174.6">Volts</text>
<text x="301.4" y="182.2">Volts</text>
</g>
<text font-size="1.9" fill="#800000" x="249.3" y="50">AC Amps</text>
<g font-size="1.7" fill="#c00000">
<text x="271.2" y="48.5" transform="rotate(-90 271.2 48.5)">61%</text>
<text x="141.6" y="56.5" transform="rotate(-90 141.6 56.5)">100%</text>
</g>
</svg>
